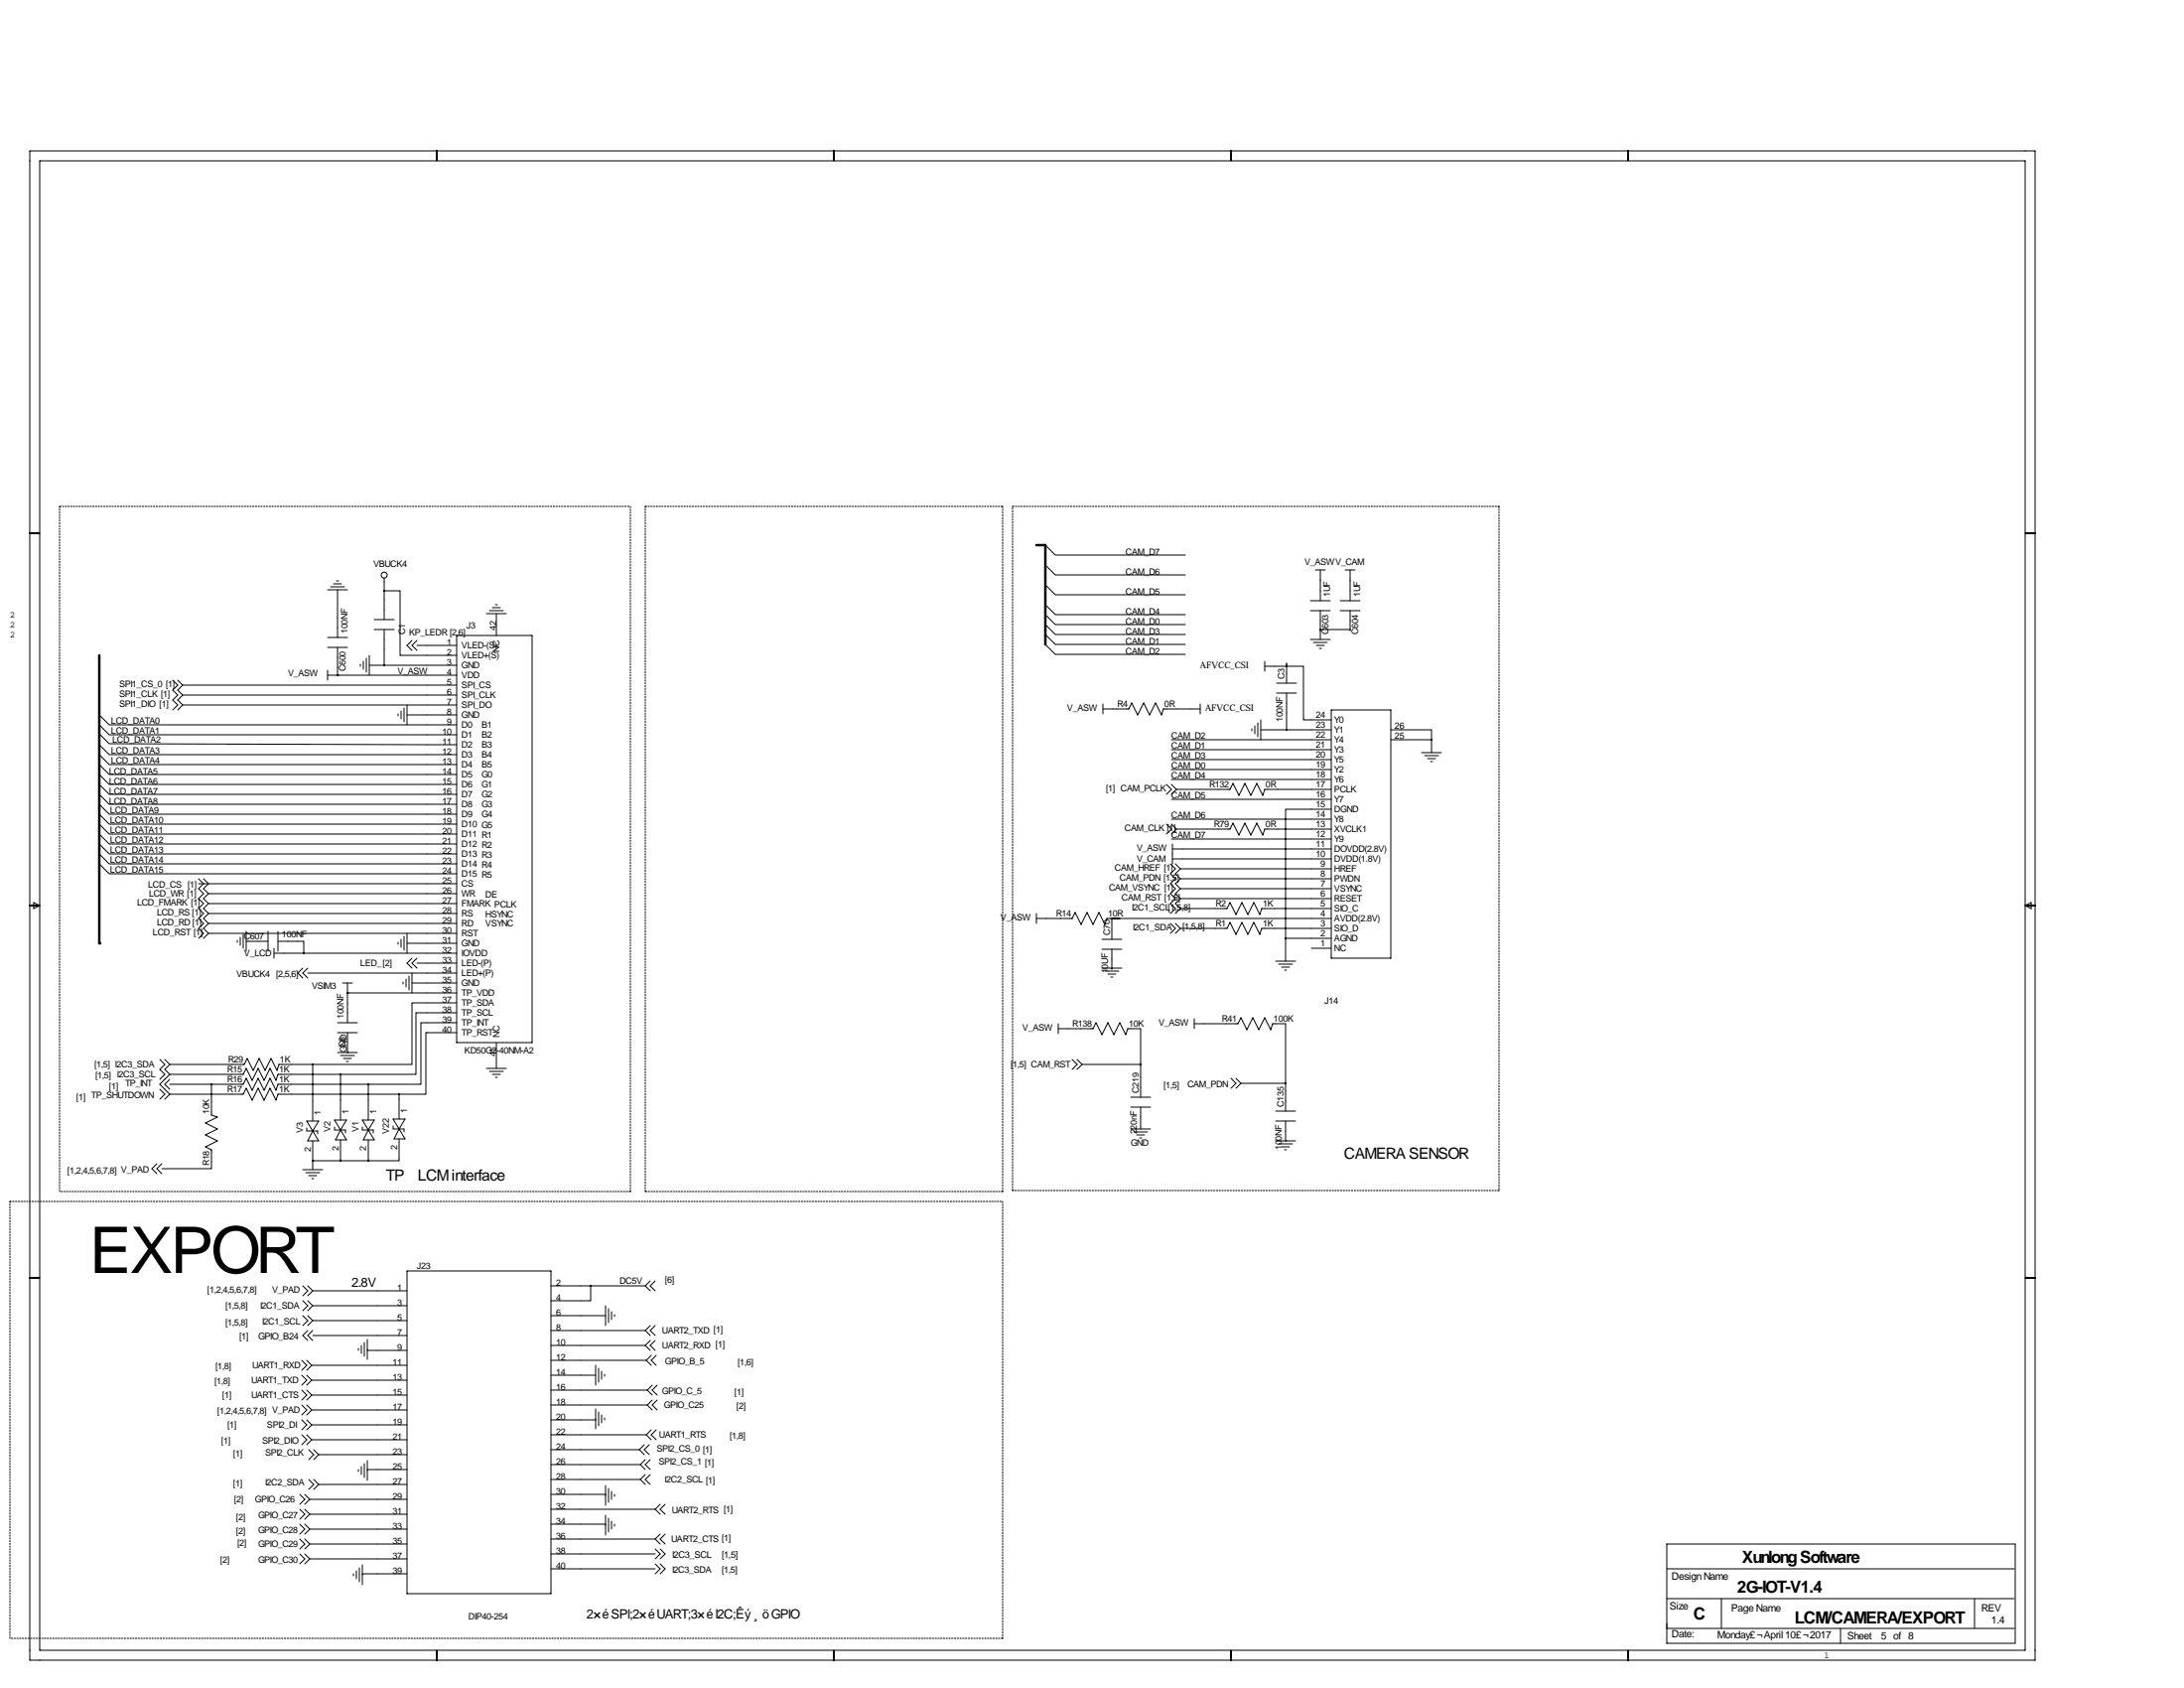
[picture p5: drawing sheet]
<svg xmlns="http://www.w3.org/2000/svg" width="559mm" height="432mm" viewBox="0 0 559 432" stroke-linecap="round" stroke-linejoin="round" font-family="sans-serif">
<g fill="none" stroke="#000" stroke-width=".25" stroke-dasharray=".4 .4">
<path d="M15.2 129.5h146.1M161.3 129.5v175.3M165.1 129.5h91.4M256.5 129.5v175.3M259.1 129.5h124.4M383.5 129.5v175M2.5 307.3h254M15.2 304.8v-175.3M161.3 304.8h-146.1M165.1 304.8v-175.3M256.5 307.3v111.8M256.5 304.8h-91.4"/>
<path d="M259.1 304.5v-175M383.5 304.5h-124.4M2.5 419.1v-111.8M256.5 419.1h-254"/>
</g>
<g fill="none" stroke="#000" stroke-width=".25">
<path d="M7.6 38.6h513.1v386.1h-513.1zM111.8 38.6v2.5M213.4 38.6v2.5M315 38.6v2.5M416.6 38.6v2.5M10.2 41.1h508v381h-508zM7.6 136.4h2.6M267.5 139.4l2.5 2.6h33.3M518.2 136.4h2.5M83.8 150.9h5.1M84.6 150.1h3.5M85.3 149.4h2.1"/>
<path d="M86.1 148.6h.5M86.4 150.9v12.2M95.8 158.5h5M98.3 151.1h4.1v16.5h14.4M98.3 147.8v10.7M124.5 157h5M125.2 156.2h3.6M126 155.4h2M126.7 154.7h.6M127 157v5.6M267.5 154.7l2.5 2.5h33.3M267.5 149.6l2.5 2.5h33.3"/>
<path d="M267.5 144.5l2.5 2.6h33.3M267.5 159.8l2.5 2.5h33.3M267.5 157.2l2.5 2.6h33.3M335.3 156.2h5.1M335.3 153.7h5.1M336.5 145.8h2.6M337.8 145.8v7.9M337.8 156.2v7.4M342.9 156.2h5.1M342.9 153.7h5.1M344.2 145.8h2.5M345.4 156.2v5.1v-.3h-7.6"/>
<path d="M345.4 145.8v7.9M44.2 174l1.3 1.3-1.3 1.2 1.3 1.3-1.3 1.3 1.3 1.2-1.3 1.3M45.5 174l1.2 1.3M46.7 175.3h70.1M46.7 177.8h70.1M46.7 177.8l-1.2 1.3 1.2 1.2M46.7 175.3l-1.2 1.2 1.2 1.3M83.8 165.6h5.1M83.8 163.1h5.1M83.8 172.7h33M83.8 171.4v2.6M86.4 172.7h.1"/>
<path d="M86.4 165.6v7.1M92.2 169.9v.5M93 169.2v2M93.7 168.4v3.6M94.5 170.2h22.3M94.5 167.6v5.1M95.8 161h5M98.3 161v9.2M105.4 163.8l-1.3 1.3 1.3 1.3M106.7 165.1h10.1M106.7 163.8l-1.3 1.3 1.3 1.3M116.8 162.6h19.3v104.1h-19.3z"/>
<path d="M267.5 164.8l2.5 2.6h33.3M267.5 162.3l2.5 2.5h33.3M323.6 170.4h9.9v13.7h7.1M323.6 169.2v2.5M326.6 174.8h5.1M326.6 177.3h5.1M329.2 169.7v5.1M329.2 177.3v9.4M335.3 163.6h5.1M336 164.3h3.6M336.8 165.1h2M337.6 165.9h.5"/>
<path d="M25.4 195.6l2.5 2.5h88.9M25.4 190.5l2.5 2.5h88.9M25.4 187.7l2.5 2.5 88.9 .3M25.4 182.9l2.5 2.5h88.9M25.4 185.4l2.5 2.6h88.9M25.4 193l2.5 2.6h88.9M25.4 198.1l2.5 2.6h88.9M46.7 180.3h70.1M46.7 180.3l-1.2 1.3M101.9 182.6v.5M102.6 181.9v2M103.4 181.1v3.6"/>
<path d="M104.1 182.9h12.7M104.1 180.3v5.1M282.2 181.4h6.6l.8-1.6 1.5 3.1 1.5-3.1 1.5 3.1 1.6-3.1 1.5 3.1 .5-1.5h9.4M282.2 180.1v2.5M299.7 199.4h40.9M299.7 196.8h40.9M299.7 194.3h40.9M299.7 191.8h40.9M299.7 189.2h40.9M307.1 180.1v2.5M320.3 186.4v.5M321.1 185.7v2"/>
<path d="M321.8 184.9v3.6M322.6 186.7h18M322.6 184.1v5.1M340.6 181.6h15.3v63.5h-15.3zM355.9 186.7h10.4v2.5M355.9 189.2h10.4M363.7 192.5h5.1M364.5 193.3h3.5M365.3 194.1h2M366 194.8h.5M366.3 189.2v3.3M25.4 208.3l2.5 2.5h88.9"/>
<path d="M25.4 205.7l2.5 2.6h88.9M25.4 203.2l2.5 2.5h88.9M25.4 200.7l2.5 2.5h88.9M25.4 210.8l2.5 2.6h88.9M25.4 213.4l2.5 2.5h88.9M25.4 215.9l2.5 2.5h88.9M25.4 218.4l2.5 2.6h88.9M298.4 200.7l1.3 1.2-1.3 1.3M298.4 210.8l1.3 1.3-1.3 1.3M299.7 214.6h40.9M299.7 209.5h40.9M299.7 204.5h40.9"/>
<path d="M299.7 200.7l1.3 1.2M299.7 210.8l1.3 1.3M300 219.7h40.6M300 217.2h40.6M300 215.9v5.1M301 212.1h13.7l.8-1.5 1.5 3 1.5-3 1.5 3 1.6-3 1.5 3 .5-1.5h17M301 201.9h13.7l.8-1.5 1.5 3.1 1.5-3.1 1.5 3.1 1.6-3.1 1.5 3.1 .5-1.6h17M301 201.9l-1.3 1.3M301 212.1l-1.3 1.3M340.6 207h-11.7v33M7.6 231.6h2.6M8.6 230.9l1.6 .7-1.6 .8z"/>
<path d="M25.4 221l2.5 2.5h88.9M50.8 226.1h66M50.8 224.8l1.3 1.3-1.3 1.2 1.3 1.3-1.3 1.3 1.3 1.2-1.3 1.3 1.3 1.3-1.3 1.2 1.3 1.3-1.3 1.3 1.3 1.3-1.3 1.2M52.1 224.8l1.2 1.3-1.2 1.2 1.2 1.3M53.3 228.6h63.5M53.3 231.1h63.5M53.3 233.7h63.5M53.3 236.2h63.5M53.3 238.8h63.5M53.3 233.7l-1.2 1.2 1.2 1.3M53.3 231.1l-1.2 1.3 1.2 1.3M53.3 236.2l-1.2 1.3 1.2 1.3"/>
<path d="M53.3 228.6l-1.2 1.3 1.2 1.2M53.3 238.8l-1.2 1.2M61.5 239.8v2M62.2 239v3.6M63 238.3v5M68.6 238.3v5M71.1 238.3v5M103.4 239.5v3.6M104.1 238.8v5M265.2 234.9h9.1l.8-1.5 1.5 3.1 1.5-3.1 1.6 3.1 1.5-3.1 1.5 3.1 .5-1.6h57.4M265.2 233.7v2.5M284.5 234.9v5.4"/>
<path d="M299.5 221l1.2 1.2-1.2 1.3 1.2 1.3-1.2 1.3 1.2 1.2-1.2 1.3 1.2 1.3-1.2 1.2 1.2 1.3-1.2 1.3M299.5 236.2l1.2 1.3-1.2 1.3M300.7 221l1.3 1.2M300.7 236.2l1.3 1.3M302 237.5h11.9l.8-1.5 1.5 3 1.6-3 1.5 3 1.5-3 1.5 3 .5-1.5h17.8M302 232.4h11.9l.8-1.5 1.5 3 1.6-3 1.5 3 1.5-3 1.5 3 .5-1.5h17.8M302 229.9h38.6M302 227.3h38.6M302 224.8h38.6M302 222.2h38.6M302 232.4l-1.3 1.3M302 222.2l-1.3 1.3 1.3 1.3"/>
<path d="M302 224.8l-1.3 1.3 1.3 1.2M302 227.3l-1.3 1.3 1.3 1.3M302 229.9l-1.3 1.2 1.3 1.3M302 237.5l-1.3 1.3M518.2 231.6h2.5M518.2 231.6l1.5-.7v1.5zM60.7 240.5v.5M63 240.8h5.6M70.1 243.8h46.7M70.1 242.6v2.5M71.1 240.8h6.6v3M77.5 247.6l-1.3 1.3 1.3 1.3"/>
<path d="M78.7 248.9h38.1M78.7 247.6l-1.2 1.3 1.2 1.3M87.6 251.5h2.6M88.9 254h.1M88.9 254h27.9M88.9 251.5v10.1M101.9 241v.6M102.6 240.3v2M103.1 251.2v.5M103.9 250.4v2.1M104.1 241.3h12.7M104.6 249.7v3.5"/>
<path d="M105.4 251.5h11.4M105.4 245.1l-1.3 1.3 1.3 1.2M105.4 248.9v5.1M106.7 246.4h10.1M106.7 245.1l-1.3 1.3 1.3 1.2M116.8 256.5h-11.4v15.8h-25.4M116.8 259.1h-10.4v15.7h-19.3M281.9 240.3h5.1M281.9 242.8h5.1M281.9 247.6h5.1M282.7 248.4h3.6M283.5 249.2h2"/>
<path d="M284.2 249.9h.5M284.5 242.8v5.1M326.4 245.9h5.1M327.2 246.6h3.5M327.9 247.4h2M328.7 248.2h.5M328.9 240h11.7M328.9 240v5.9M335.5 242.6h5.1M40.9 271l1.3 1.3-1.3 1.3 1.3 1.2-1.3 1.3M40.9 278.6l1.3 1.3-1.3 1.3M42.2 271l1.2 1.3"/>
<path d="M43.4 279.9h18.8l.8-1.5 1.5 3 1.5-3 1.6 3 1.5-3 1.5 3 .5-1.5h31M43.4 272.3h19.1l.7-1.5 1.6 3 1.5-3 1.5 3 1.5-3 1.6 3 .5-1.5h8.6M43.4 274.8h18.8l.8-1.5 1.5 3.1 1.5-3.1 1.6 3.1 1.5-3.1 1.5 3.1 .5-1.6h16M43.4 277.4h18.8l.8-1.6 1.5 3.1 1.5-3.1 1.6 3.1 1.5-3.1 1.5 3.1 .5-1.5h23.1M43.4 274.8l-2.5 2.6 2.5 2.5M43.4 276.1l-1.2 1.3 1.2 1.2M43.4 272.3l-1.2 1.3 1.2 1.2M43.4 279.9l-1.2 1.3M54.1 277.4v7.8l1.5 .6-3 1.5 3 1.5-3 1.5 3 1.5-3 1.6 1.5 .7v4.9h-12.7M80 272.3v14.5M86.4 261.6h5M86.4 264.2h5"/>
<path d="M86.4 269.2h5M87.1 274.8v11.7M87.1 270h3.6M87.9 270.8h2M88.6 271.5h.6M88.9 269.2h.1M88.9 264.2v5M94.2 277.4v9.1M102.1 279.9v6.4M116.8 261.6h-9.1v15.8h-13.5M116.8 264.2h-7.8v15.7h-6.9M124.5 273.3h5"/>
<path d="M125.2 274.1h3.6M126 274.8h2M126.7 275.6h.6M127 266.7v6.6M270.8 263.1h8.9l.7-1.5 1.5 3.1 1.6-3.1 1.5 3.1 1.5-3.1 1.5 3.1 .5-1.6h3.3v17.6M270.8 261.9v2.5M274.3 271l1.3 1.3-1.3 1.3M275.6 271l1.3 1.3M276.9 272.3h14.9M276.9 272.3l-1.3 1.3M305.6 261.9h11.1l.8-1.6 1.5 3.1 1.5-3.1 1.6 3.1 1.5-3.1 1.5 3.1 .5-1.5h3.3v22.3M305.6 260.6v2.5"/>
<path d="M315 275.8l1.2 1.3-1.2 1.3M316.2 275.8l1.3 1.3M317.5 277.1l-1.3 1.3M317.5 277.1h11.4M40.1 297.7l-1.2 1.3 1.2 1.2M41.4 297.7l-1.3 1.3 1.3 1.2M77.5 299.2h5M78.2 300h3.6M78.5 286.8h3l-2.8 5h2.8zM78.5 288.5v.8h2.8v.8M80 296.9h.1M80 291.8v7.4"/>
<path d="M80 296.9h14.2M85.6 286.5h3l-2.7 5.1h2.7zM85.6 288.3v.8h2.8v.7M87.1 291.6v5.3M92.7 286.5h3.1l-2.8 5.1h2.8zM92.7 288.3v.8h2.8v.7M94.2 291.6v5.3M100.6 286.3h3l-2.8 5h2.8zM100.6 288v.8h2.8v.8M102.1 291.3v5.6h-7.9M289.3 288.8h5.1M289.3 280.7h5.1"/>
<path d="M289.3 283.2h5.1M290.1 289.6h3.5M290.8 290.3h2.1M291.6 291.1h.5M291.8 283.2v5.6M326.4 286.8h5.1M326.4 291.8h5.1M326.4 284.2h5.1M327.2 292.6h3.5M327.9 293.4h2M328.7 294.1h.5M328.9 291.8h.1"/>
<path d="M328.9 286.8v5M79 300.7h2M79.8 301.5h.5M7.6 326.9h2.6M77.5 328.9l1.2 1.3-1.2 1.3M77.5 332.7l1.2 1.3-1.2 1.3M77.5 336.5l1.2 1.3-1.2 1.3M78.7 328.9l1.3 1.3M78.7 332.7l1.3 1.3M78.7 336.5l1.3 1.3M80 330.2h24.1M80 334h24.1"/>
<path d="M80 337.8h24.1M80 330.2l-1.3 1.3M80 334l-1.3 1.3M80 337.8l-1.3 1.3M104.1 325.1h36.9v82.6h-36.9zM141 328.9h24.1M141 336.5h13.9M151.1 328.9v3.8h-10.1M154.9 334v5.1M155.7 334.8v3.5M156.5 335.5v2.1M157.2 336.3v.5"/>
<path d="M165.1 328.9l1.3 1.3M166.4 327.7l-1.3 1.2M166.4 339.1l-1.3 1.3M167.6 327.7l-1.2 1.2 1.2 1.3M167.6 339.1l-1.2 1.3 1.2 1.2M518.2 326.9h2.5M77.2 348l1.3 1.2-1.3 1.3M77.2 351.8l1.3 1.3-1.3 1.2M77.2 355.6l1.3 1.3-1.3 1.2M77.2 359.4l1.3 1.3-1.3 1.2M78.5 348l1.3 1.2M78.5 351.8l1.3 1.3"/>
<path d="M78.5 355.6l1.3 1.3M78.5 359.4l1.3 1.3M78.7 340.4l-1.2 1.2 1.2 1.3M79.8 349.2h24.3M79.8 353.1h24.3M79.8 356.9h24.3M79.8 349.2l-1.3 1.3M79.8 353.1l-1.3 1.2M79.8 356.9l-1.3 1.2M80 341.6h24.1M80 340.4l-1.3 1.2 1.3 1.3M91.7 344.9v.5"/>
<path d="M92.5 344.2v2M93.2 343.4v3.6M94 345.2v.2h10.1M94 342.6v5.1M141 340.4h24.1M141 344.2h24.1M141 348h24.4M141 351.8h11.4M141 355.6h24.6M141 359.4h24.6M152.4 349.2v5.1M153.2 350v3.6"/>
<path d="M153.9 350.8v2M154.7 351.5v.5M165.1 340.4l1.3 1.2M165.1 344.2l1.3 1.2M165.4 348l1.2 1.2M165.6 355.6l1.3 1.3M165.6 359.4l1.3 1.3M166.4 342.9l-1.3 1.3M166.6 346.7l-1.2 1.3M166.9 354.3l-1.3 1.3M166.9 358.1l-1.3 1.3M167.6 342.9l-1.2 1.3 1.2 1.2"/>
<path d="M167.9 346.7l-1.3 1.3 1.3 1.2M168.1 354.3l-1.2 1.3 1.2 1.3M168.1 358.1l-1.2 1.3 1.2 1.3M77.2 363.2l1.3 1.3-1.3 1.3M77.2 367l1.3 1.3-1.3 1.3M78.5 363.2l1.3 1.3M78.5 367l1.3 1.3M79 370.8l1.3 1.3-1.3 1.3M79 378.5l1.3 1.2-1.3 1.3M79.8 360.7h24.3M79.8 364.5h24.3M79.8 368.3h24.3"/>
<path d="M79.8 360.7l-1.3 1.2M79.8 364.5l-1.3 1.3M79.8 368.3l-1.3 1.3M80.3 370.8l1.2 1.3M80.3 378.5l1.2 1.2M81.5 372.1h22.6M81.5 379.7h22.6M81.5 372.1l-1.2 1.3M81.5 379.7l-1.2 1.3M91.7 375.9v.5M92.5 375.2v2M93.2 374.4v3.6"/>
<path d="M94 373.6v5.1M104.1 375.9h-10.1v.3M141 367h24.4M141 370.8h22.6M141 374.6h22.8M141 378.5h22.8M152.4 363v.2h-11.4M152.4 360.4v5.1M153.2 361.2v3.5M153.9 361.9v2.1M154.7 362.7v.5M154.9 380v5.1"/>
<path d="M163.6 370.8l1.2 1.3M163.8 378.5l1.3 1.2M163.8 374.6l1.3 1.3M164.8 369.6l-1.2 1.2M165.1 377.2l-1.3 1.3M165.1 373.4l-1.3 1.2M165.4 367l1.2 1.3M166.1 369.6l-1.3 1.2 1.3 1.3M166.4 377.2l-1.3 1.3 1.3 1.2M166.4 373.4l-1.3 1.2 1.3 1.3M166.6 365.8l-1.2 1.2M167.9 365.8l-1.3 1.2 1.3 1.3"/>
<path d="M76.7 382.3l1.3 1.2-1.3 1.3M76.7 386.1l1.3 1.2-1.3 1.3M76.7 389.9l1.3 1.3-1.3 1.2M76.7 393.7l1.3 1.3-1.3 1.2M76.7 397.5l1.3 1.3-1.3 1.2M78 382.3l1.2 1.2M78 386.1l1.2 1.2M78 389.9l1.2 1.3M78 393.7l1.2 1.3M78 397.5l1.2 1.3M79.2 395h24.9M79.2 383.5h24.9"/>
<path d="M79.2 387.3h24.9M79.2 391.2h24.9M79.2 398.8h24.9M79.2 383.5l-1.2 1.3M79.2 387.3l-1.2 1.3M79.2 391.2l-1.2 1.2M79.2 395l-1.2 1.2M79.2 398.8l-1.2 1.2M141 382.3h13.9v.2M141 389.9h13.9v.2M141 386.1h26.6M141 393.7h26.6"/>
<path d="M141 397.5h26.6M154.9 387.6v5.1M155.7 380.7v3.6M155.7 388.4v3.5M156.5 381.5v2M156.5 389.1v2.1M157.2 382.3v.5M157.2 389.9v.5M167.6 386.1l1.3 1.2M167.6 393.7l1.3 1.3M167.6 396.2l1.3 1.3-1.3 1.3M168.9 384.8l-1.3 1.3"/>
<path d="M168.9 392.4l-1.3 1.3M168.9 396.2l1.3 1.3-1.3 1.3M170.2 384.8l-1.3 1.3 1.3 1.2M170.2 392.4l-1.3 1.3 1.3 1.3M426.5 395h89.1v25.4h-89.1zM90.4 402.6v.5M91.2 401.8v2.1M91.9 401.1v3.5M92.7 400.3v5.1M104.1 402.6h-11.4v.2M141 401.3h26.6M167.6 400l1.3 1.3-1.3 1.3"/>
<path d="M168.9 400l1.3 1.3-1.3 1.3M426.5 416.6h88.9M426.5 401.3h88.9M426.5 408.9h88.9M440.4 408.9v7.7M470.9 416.6v3.8M505.2 408.9v7.7M111.8 422.1v2.6M213.4 422.1v2.6M315 422.1v2.6M416.6 422.1v2.6"/>
<circle cx="98.3" cy="147.1" r=".76"/>
</g>
<path d="M86.3 172.7a.05 .05 0 0 0 .1 0 .05 .05 0 0 0-.1 0zM94.2 296.9a.05 .05 0 0 0 .1 0 .05 .05 0 0 0-.1 0zM94.2 277.4a.05 .05 0 0 0 .1 0 .05 .05 0 0 0-.1 0zM366.2 189.2a.05 .05 0 0 0 .1 0 .05 .05 0 0 0-.1 0zM291.8 272.3a.05 .05 0 0 0 .1 0 .05 .05 0 0 0-.1 0z" fill="#000" stroke="#000" stroke-width=".51"/>
<path d="M265.2 139.4h2.3v25.4M25.4 167.6v73.7M25.4 241.3h.1" fill="none" stroke="#000" stroke-width=".63"/>
<text font-size="16.5" x="22.9" y="325.6">EXPORT</text>
<g font-size="4.3">
<text x="445.8" y="399.8">Xunlong Software</text>
<text x="444.5" y="407.4">2G-IOT-V1.4</text>
<text x="433.3" y="414.3">C</text>
<text x="459.2" y="415.3">LCM/CAMERA/EXPORT</text>
</g>
<g font-size="4">
<text x="343.9" y="296.4">CAMERA SENSOR</text>
<text x="98.8" y="302">TP</text>
<text x="106.9" y="302">LCM interface</text>
</g>
<g font-size="3.3">
<text x="89.9" y="329.2">2.8V</text>
<text x="150.1" y="414">2×éSPI;2×éUART;3×éI2C;Êý¸öGPIO</text>
</g>
<g font-size="2.6">
<text x="427.7" y="404.1">Design Name</text>
<text x="427.2" y="411.7">Size</text>
<text x="443" y="412.2">Page Name</text>
<text x="507" y="412.2">REV</text>
<text x="427.7" y="418.8">Date:</text>
<text x="439.4" y="419.1">Monday£¬April 10£¬2017</text>
<text x="472.7" y="419.4">Sheet</text>
<text x="481.3" y="419.4">5 of 8</text>
<text x="509.5" y="415.3">1.4</text>
</g>
<g font-size="2.4">
<text x="61.2" y="342.6">[1]</text>
<text x="66" y="342.6">GPIO_B24</text>
<text x="172" y="398.5">I2C3_SCL</text>
<text x="184.7" y="398.5">[1,5]</text>
</g>
<g font-size="2.3">
<text x="288" y="142">CAM_D7</text>
<text x="95.5" y="145">VBUCK4</text>
<text x="288" y="147.1">CAM_D6</text>
<text x="333.8" y="144.5">V_ASWV_CAM</text>
<text x="288" y="152.1">CAM_D5</text>
<text x="340.4" y="152.7" transform="rotate(-90 340.4 152.7)">1UF</text>
<text x="348" y="152.7" transform="rotate(-90 348 152.7)">1UF</text>
<text x="2.5" y="160.5">2</text>
<text x="2.5" y="158">2</text>
<text x="119.4" y="160.8">J3</text>
<text x="127" y="161.3" transform="rotate(-90 127 161.3)">42</text>
<text x="288" y="157.2">CAM_D4</text>
<text x="288" y="159.8">CAM_D0</text>
<text x="2.5" y="163.1">2</text>
<text x="88.9" y="162.1" transform="rotate(-90 88.9 162.1)">100NF</text>
<text x="103.6" y="162.3" transform="rotate(-90 103.6 162.3)">C1</text>
<text x="104.6" y="162.6">KP_LEDR [2,6]</text>
<text x="114.4" y="165.1">1</text>
<text x="114.4" y="167.6">2</text>
<text x="118.1" y="165.9">VLED-(S)</text>
<text x="127.8" y="166.9" transform="rotate(-90 127.8 166.9)">NC</text>
<text x="288" y="167.4">CAM_D2</text>
<text x="288" y="164.8">CAM_D1</text>
<text x="288" y="162.3">CAM_D3</text>
<text x="339.9" y="162.4" transform="rotate(-90 339.9 162.4)">C603</text>
<text x="347.5" y="162.4" transform="rotate(-90 347.5 162.4)">C604</text>
<text x="73.7" y="173">V_ASW</text>
<text x="88.4" y="171.8" transform="rotate(-90 88.4 171.8)">C600</text>
<text x="101.7" y="172.5">V_ASW</text>
<text x="114.4" y="170.2">3</text>
<text x="114.4" y="172.7">4</text>
<text x="118.1" y="168.4">VLED+(S)</text>
<text x="118.1" y="170.9">GND</text>
<text x="118.1" y="173.5">VDD</text>
<text x="307.1" y="170.9">AFVCC_CSI</text>
<text x="328.7" y="173.7" transform="rotate(-90 328.7 173.7)">C3</text>
<text x="30.5" y="178.3">SPI1_CLK [1]</text>
<text x="30.5" y="175.8">SPI1_CS_0 [1]</text>
<text x="114.4" y="175.3">5</text>
<text x="114.4" y="177.8">6</text>
<text x="118.1" y="176">SPI_CS</text>
<text x="118.1" y="178.6">SPI_CLK</text>
<text x="28.4" y="185.2">LCD_DATA0</text>
<text x="30.5" y="180.8">SPI1_DIO [1]</text>
<text x="114.4" y="180.3">7</text>
<text x="114.4" y="182.9">8</text>
<text x="114.4" y="185.4">9</text>
<text x="118.1" y="181.1">SPI_DO</text>
<text x="118.1" y="183.6">GND</text>
<text x="273" y="181.9">V_ASW</text>
<text x="285.9" y="180.8">R4</text>
<text x="297.9" y="180.8">0R</text>
<text x="308.4" y="181.9">AFVCC_CSI</text>
<text x="328.2" y="184.6" transform="rotate(-90 328.2 184.6)">100NF</text>
<text x="336.7" y="183.6">24</text>
<text x="341.4" y="184.9">Y0</text>
<text x="28.4" y="187.7">LCD_DATA1</text>
<text x="28.8" y="190">LCD_DATA2</text>
<text x="113.2" y="188">10</text>
<text x="113.2" y="190.5">11</text>
<text x="118.1" y="186.2">D0</text>
<text x="118.1" y="188.7">D1</text>
<text x="118.1" y="191.3">D2</text>
<text x="123.2" y="186.2">B1</text>
<text x="123.2" y="188.7">B2</text>
<text x="123.2" y="191.3">B3</text>
<text x="299.7" y="189">CAM_D2</text>
<text x="299.7" y="191.5">CAM_D1</text>
<text x="336.7" y="191.3">21</text>
<text x="336.7" y="188.7">22</text>
<text x="336.7" y="186.2">23</text>
<text x="341.4" y="190">Y4</text>
<text x="341.4" y="187.5">Y1</text>
<text x="356.9" y="189">25</text>
<text x="356.9" y="186.4">26</text>
<text x="28.4" y="195.3">LCD_DATA4</text>
<text x="28.4" y="192.8">LCD_DATA3</text>
<text x="113.2" y="193">12</text>
<text x="113.2" y="195.6">13</text>
<text x="118.1" y="193.8">D3</text>
<text x="118.1" y="196.3">D4</text>
<text x="123.2" y="193.8">B4</text>
<text x="123.2" y="196.3">B5</text>
<text x="299.7" y="194.1">CAM_D3</text>
<text x="299.7" y="196.6">CAM_D0</text>
<text x="336.7" y="196.3">19</text>
<text x="336.7" y="193.8">20</text>
<text x="341.4" y="197.6">Y2</text>
<text x="341.4" y="195.1">Y5</text>
<text x="341.4" y="192.5">Y3</text>
<text x="27.9" y="198.1">LCD_DATA5</text>
<text x="27.9" y="203.2">LCD_DATA7</text>
<text x="27.9" y="200.7">LCD_DATA6</text>
<text x="113.2" y="198.1">14</text>
<text x="113.2" y="200.7">15</text>
<text x="113.2" y="203.2">16</text>
<text x="118.1" y="198.9">D5</text>
<text x="118.1" y="201.4">D6</text>
<text x="118.1" y="204">D7</text>
<text x="123.2" y="198.9">G0</text>
<text x="123.2" y="201.4">G1</text>
<text x="123.2" y="204">G2</text>
<text x="283" y="202.4">[1] CAM_PCLK</text>
<text x="299.7" y="199.1">CAM_D4</text>
<text x="309.4" y="201.4">R132</text>
<text x="323.8" y="201.4">0R</text>
<text x="336.7" y="204">16</text>
<text x="336.7" y="201.4">17</text>
<text x="336.7" y="198.9">18</text>
<text x="341.4" y="202.7">PCLK</text>
<text x="341.4" y="200.2">Y6</text>
<text x="27.9" y="205.7">LCD_DATA8</text>
<text x="28.2" y="208">LCD_DATA9</text>
<text x="113.2" y="205.7">17</text>
<text x="113.2" y="208.3">18</text>
<text x="118.1" y="206.5">D8</text>
<text x="118.1" y="209">D9</text>
<text x="123.2" y="206.5">G3</text>
<text x="123.2" y="209">G4</text>
<text x="299.7" y="204.2">CAM_D5</text>
<text x="299.7" y="209.3">CAM_D6</text>
<text x="336.7" y="209">14</text>
<text x="336.7" y="206.5">15</text>
<text x="341.4" y="207.8">DGND</text>
<text x="341.4" y="205.2">Y7</text>
<text x="28.2" y="210.6">LCD_DATA10</text>
<text x="28.2" y="213.1">LCD_DATA11</text>
<text x="28.2" y="215.6">LCD_DATA12</text>
<text x="113.2" y="210.8">19</text>
<text x="113.2" y="213.4">20</text>
<text x="113.2" y="215.9">21</text>
<text x="118.1" y="211.6">D10 G5</text>
<text x="118.1" y="214.1">D11 R1</text>
<text x="287.8" y="212.6">CAM_CLK [1]</text>
<text x="299.7" y="214.4">CAM_D7</text>
<text x="310.6" y="211.6">R79</text>
<text x="323.8" y="211.6">0R</text>
<text x="336.7" y="214.1">12</text>
<text x="336.7" y="211.6">13</text>
<text x="341.4" y="215.4">Y9</text>
<text x="341.4" y="212.9">XVCLK1</text>
<text x="341.4" y="210.3">Y8</text>
<text x="28.2" y="218.2">LCD_DATA13</text>
<text x="28.2" y="220.7">LCD_DATA14</text>
<text x="113.2" y="218.4">22</text>
<text x="113.2" y="221">23</text>
<text x="118.1" y="216.7">D12 R2</text>
<text x="118.1" y="219.2">D13 R3</text>
<text x="118.1" y="221.7">D14 R4</text>
<text x="290.8" y="220.5">V_CAM</text>
<text x="290.8" y="217.7">V_ASW</text>
<text x="336.7" y="219.2">10</text>
<text x="336.7" y="216.7">11</text>
<text x="337.9" y="221.7">9</text>
<text x="341.4" y="220.5">DVDD(1.8V)</text>
<text x="341.4" y="217.9">DOVDD(2.8V)</text>
<text x="28.2" y="223.3">LCD_DATA15</text>
<text x="37.9" y="227.1">LCD_CS [1]</text>
<text x="113.2" y="223.5">24</text>
<text x="113.2" y="226.1">25</text>
<text x="118.1" y="224.3">D15 R5</text>
<text x="118.1" y="226.8">CS</text>
<text x="283.7" y="227.8">CAM_VSYNC [1]</text>
<text x="285.2" y="222.8">CAM_HREF [1]</text>
<text x="286.5" y="225.3">CAM_PDN [1,5]</text>
<text x="337.9" y="226.8">7</text>
<text x="337.9" y="224.3">8</text>
<text x="341.4" y="225.6">PWDN</text>
<text x="341.4" y="223">HREF</text>
<text x="35.1" y="231.6">LCD_FMARK [1]</text>
<text x="38.1" y="229.4">LCD_WR [1]</text>
<text x="113.2" y="228.6">26</text>
<text x="113.2" y="231.1">27</text>
<text x="113.2" y="233.7">28</text>
<text x="118.1" y="229.4">WR</text>
<text x="118.1" y="231.9">FMARK PCLK</text>
<text x="124.2" y="229.6">DE</text>
<text x="287" y="230.4">CAM_RST [1,5]</text>
<text x="289.6" y="232.9">I2C1_SCL[1,5,8]</text>
<text x="311.1" y="231.9">R2</text>
<text x="323.1" y="231.9">1K</text>
<text x="337.9" y="231.9">5</text>
<text x="337.9" y="229.4">6</text>
<text x="341.4" y="233.2">SIO_C</text>
<text x="341.4" y="230.6">RESET</text>
<text x="341.4" y="228.1">VSYNC</text>
<text x="39.1" y="239.3">LCD_RST [1]</text>
<text x="40.1" y="234.2">LCD_RS [1]</text>
<text x="40.1" y="236.7">LCD_RD [1]</text>
<text x="72.1" y="239.8">100NF</text>
<text x="113.2" y="236.2">29</text>
<text x="113.2" y="238.8">30</text>
<text x="118.1" y="234.4">RS</text>
<text x="118.1" y="237">RD</text>
<text x="118.1" y="239.5">RST</text>
<text x="124.2" y="234.7">HSYNC</text>
<text x="124.2" y="237">VSYNC</text>
<text x="256" y="235.5">V_ASW</text>
<text x="270.2" y="234.4">R14</text>
<text x="283.5" y="234.4">10R</text>
<text x="284" y="239.3" transform="rotate(-90 284 239.3)">C70</text>
<text x="289.8" y="238">I2C1_SDA</text>
<text x="302.5" y="237.7">[1,5,8]</text>
<text x="311.1" y="237">R1</text>
<text x="323.1" y="237">1K</text>
<text x="337.9" y="239.5">2</text>
<text x="337.9" y="237">3</text>
<text x="337.9" y="234.4">4</text>
<text x="341.4" y="238.3">SIO_D</text>
<text x="341.4" y="235.7">AVDD(2.8V)</text>
<text x="62.4" y="240.3">C607</text>
<text x="62.5" y="244.6">V_LCD</text>
<text x="113.2" y="241.3">31</text>
<text x="113.2" y="243.8">32</text>
<text x="118.1" y="242.1">GND</text>
<text x="118.1" y="244.6">IOVDD</text>
<text x="337.9" y="242.1">1</text>
<text x="341.4" y="243.3">NC</text>
<text x="341.4" y="240.8">AGND</text>
<text x="60.5" y="249.9">VBUCK4 [2,5,6]</text>
<text x="92.2" y="247.1">LED_[2]</text>
<text x="113.2" y="246.4">33</text>
<text x="113.2" y="248.9">34</text>
<text x="113.2" y="251.5">35</text>
<text x="118.1" y="247.1">LED-(P)</text>
<text x="118.1" y="249.7">LED+(P)</text>
<text x="283.5" y="249" transform="rotate(-90 283.5 249)">10UF</text>
<text x="79.8" y="253">VSIM3</text>
<text x="113.2" y="254">36</text>
<text x="113.2" y="256.5">37</text>
<text x="118.1" y="252.2">GND</text>
<text x="118.1" y="254.8">TP_VDD</text>
<text x="118.1" y="257.3">TP_SDA</text>
<text x="338.9" y="256.8">J14</text>
<text x="87.9" y="260.6" transform="rotate(-90 87.9 260.6)">100NF</text>
<text x="113.2" y="259.1">38</text>
<text x="113.2" y="261.6">39</text>
<text x="118.1" y="259.8">TP_SCL</text>
<text x="118.1" y="262.4">TP_INT</text>
<text x="261.6" y="263.7">V_ASW</text>
<text x="274.4" y="262.6">R138</text>
<text x="288.8" y="262.6">10K</text>
<text x="296.4" y="262.4">V_ASW</text>
<text x="312.7" y="261.4">R41</text>
<text x="325.9" y="261.4">100K</text>
<text x="88.4" y="267.9" transform="rotate(-90 88.4 267.9)">C6</text>
<text x="88.6" y="269.2" transform="rotate(-90 88.6 269.2)">GND</text>
<text x="113.2" y="264.2">40</text>
<text x="118.1" y="264.9">TP_RST</text>
<text x="118.9" y="269.5">KD50G2-40NM-A2</text>
<text x="127.8" y="265.4" transform="rotate(-90 127.8 265.4)">NC</text>
<text x="24.1" y="273">[1,5] I2C3_SDA</text>
<text x="24.4" y="275.8">[1,5]</text>
<text x="30" y="275.6">I2C3_SCL</text>
<text x="58.2" y="274.3">R15</text>
<text x="58.4" y="271.8">R29</text>
<text x="71.4" y="274.3">1K</text>
<text x="71.6" y="271.8">1K</text>
<text x="127" y="270.3" transform="rotate(-90 127 270.3)">41</text>
<text x="258.6" y="273">[1,5] CAM_RST</text>
<text x="19.6" y="281.4">[1] TP_SHUTDOWN</text>
<text x="27.9" y="278.6">[1]</text>
<text x="32" y="277.9">TP_INT</text>
<text x="58.2" y="276.9">R16</text>
<text x="58.2" y="279.4">R17</text>
<text x="71.4" y="276.9">1K</text>
<text x="71.4" y="279.4">1K</text>
<text x="291.3" y="279.7" transform="rotate(-90 291.3 279.7)">C219</text>
<text x="297.7" y="278.4">[1,5]</text>
<text x="303.8" y="278.1">CAM_PDN</text>
<text x="53.6" y="285" transform="rotate(-90 53.6 285)">10K</text>
<text x="82.1" y="285.2" transform="rotate(-90 82.1 285.2)">1</text>
<text x="89.2" y="285" transform="rotate(-90 89.2 285)">1</text>
<text x="96.3" y="285" transform="rotate(-90 96.3 285)">1</text>
<text x="104.1" y="284.7" transform="rotate(-90 104.1 284.7)">1</text>
<text x="328.4" y="283.2" transform="rotate(-90 328.4 283.2)">C135</text>
<text x="77.5" y="289.9" transform="rotate(-90 77.5 289.9)">V3</text>
<text x="84.6" y="289.6" transform="rotate(-90 84.6 289.6)">V2</text>
<text x="91.7" y="289.6" transform="rotate(-90 91.7 289.6)">V1</text>
<text x="99.6" y="289.9" transform="rotate(-90 99.6 289.9)">V22</text>
<text x="289.3" y="293.1">GND</text>
<text x="290.8" y="290.2" transform="rotate(-90 290.8 290.2)">220nF</text>
<text x="53.6" y="298.2" transform="rotate(-90 53.6 298.2)">R18</text>
<text x="79.5" y="294.6" transform="rotate(-90 79.5 294.6)">2</text>
<text x="86.6" y="294.3" transform="rotate(-90 86.6 294.3)">2</text>
<text x="93.7" y="294.3" transform="rotate(-90 93.7 294.3)">2</text>
<text x="101.6" y="294" transform="rotate(-90 101.6 294)">2</text>
<text x="327.9" y="294.1" transform="rotate(-90 327.9 294.1)">100NF</text>
<text x="17.3" y="300.2">[1,2,4,5,6,7,8] V_PAD</text>
<text x="106.7" y="324.6">J23</text>
<text x="142.2" y="328.9">2</text>
<text x="158.5" y="328.4">DC5V</text>
<text x="170.2" y="328.2">[6]</text>
<text x="53.1" y="330.7">[1,2,4,5,6,7,8]</text>
<text x="57.7" y="334.8">[1,5,8]</text>
<text x="66.5" y="334.8">I2C1_SDA</text>
<text x="69.6" y="330.7">V_PAD</text>
<text x="101.7" y="330.2">1</text>
<text x="101.7" y="334">3</text>
<text x="142.2" y="332.7">4</text>
<text x="57.7" y="339.1">[1,5,8]</text>
<text x="67.1" y="338.8">I2C1_SCL</text>
<text x="101.7" y="337.8">5</text>
<text x="101.7" y="341.6">7</text>
<text x="142.2" y="336.5">6</text>
<text x="142.2" y="340.4">8</text>
<text x="169.4" y="341.1">UART2_TXD [1]</text>
<text x="101.7" y="345.4">9</text>
<text x="142.2" y="344.2">10</text>
<text x="142.2" y="348">12</text>
<text x="169.4" y="344.9">UART2_RXD [1]</text>
<text x="55.1" y="350.3">[1,8]</text>
<text x="64.3" y="353.8">UART1_TXD</text>
<text x="64.5" y="350">UART1_RXD</text>
<text x="100.5" y="349.2">11</text>
<text x="100.5" y="353.1">13</text>
<text x="142.2" y="351.8">14</text>
<text x="170.2" y="349">GPIO_B_5</text>
<text x="188.7" y="349.2">[1,6]</text>
<text x="54.9" y="354.1">[1,8]</text>
<text x="56.9" y="357.6">[1]</text>
<text x="64.3" y="357.6">UART1_CTS</text>
<text x="100.5" y="356.9">15</text>
<text x="142.2" y="355.6">16</text>
<text x="142.2" y="359.4">18</text>
<text x="169.4" y="356.6">GPIO_C_5</text>
<text x="188" y="356.9">[1]</text>
<text x="55.6" y="361.7">[1,2,4,5,6,7,8] V_PAD</text>
<text x="58.2" y="365.3">[1]</text>
<text x="68.3" y="365.3">SPI2_DI</text>
<text x="100.5" y="360.7">17</text>
<text x="100.5" y="364.5">19</text>
<text x="142.2" y="363.2">20</text>
<text x="169.9" y="360.2">GPIO_C25</text>
<text x="188.5" y="360.4">[2]</text>
<text x="56.6" y="369.3">[1]</text>
<text x="67.1" y="369.3">SPI2_DIO</text>
<text x="100.5" y="368.3">21</text>
<text x="142.2" y="367">22</text>
<text x="142.2" y="370.8">24</text>
<text x="168" y="371.4">SPI2_CS_0 [1]</text>
<text x="168.7" y="367.8">UART1_RTS</text>
<text x="186.7" y="368">[1,8]</text>
<text x="59.7" y="372.6">[1]</text>
<text x="67.8" y="372.4">SPI2_CLK</text>
<text x="100.5" y="372.1">23</text>
<text x="100.5" y="375.9">25</text>
<text x="142.2" y="374.6">26</text>
<text x="168.5" y="374.7">SPI2_CS_1 [1]</text>
<text x="59.7" y="380.2">[1]</text>
<text x="67.8" y="380">I2C2_SDA</text>
<text x="100.5" y="379.7">27</text>
<text x="100.5" y="383.5">29</text>
<text x="142.2" y="378.5">28</text>
<text x="142.2" y="382.3">30</text>
<text x="170.1" y="379.2">I2C2_SCL [1]</text>
<text x="59.9" y="384.3">[2]</text>
<text x="60.5" y="388.9">[2]</text>
<text x="65.3" y="384.3">GPIO_C26</text>
<text x="66" y="388.4">GPIO_C27</text>
<text x="100.5" y="387.3">31</text>
<text x="142.2" y="386.1">32</text>
<text x="142.2" y="389.9">34</text>
<text x="171.9" y="387.1">UART2_RTS [1]</text>
<text x="60.5" y="392.4">[2]</text>
<text x="60.7" y="395.5">[2]</text>
<text x="66" y="392.2">GPIO_C28</text>
<text x="66" y="395.7">GPIO_C29</text>
<text x="100.5" y="391.2">33</text>
<text x="100.5" y="395">35</text>
<text x="142.2" y="393.7">36</text>
<text x="171.8" y="394.5">UART2_CTS [1]</text>
<text x="56.4" y="399.8">[2]</text>
<text x="66" y="399.8">GPIO_C30</text>
<text x="100.5" y="398.8">37</text>
<text x="142.2" y="397.5">38</text>
<text x="142.2" y="401.3">40</text>
<text x="100.5" y="402.6">39</text>
<text x="172" y="402.3">I2C3_SDA</text>
<text x="184.7" y="402.3">[1,5]</text>
<text x="119.9" y="414.3">DIP40-254</text>
<text x="466.7" y="424.1">1</text>
</g>
</svg>
